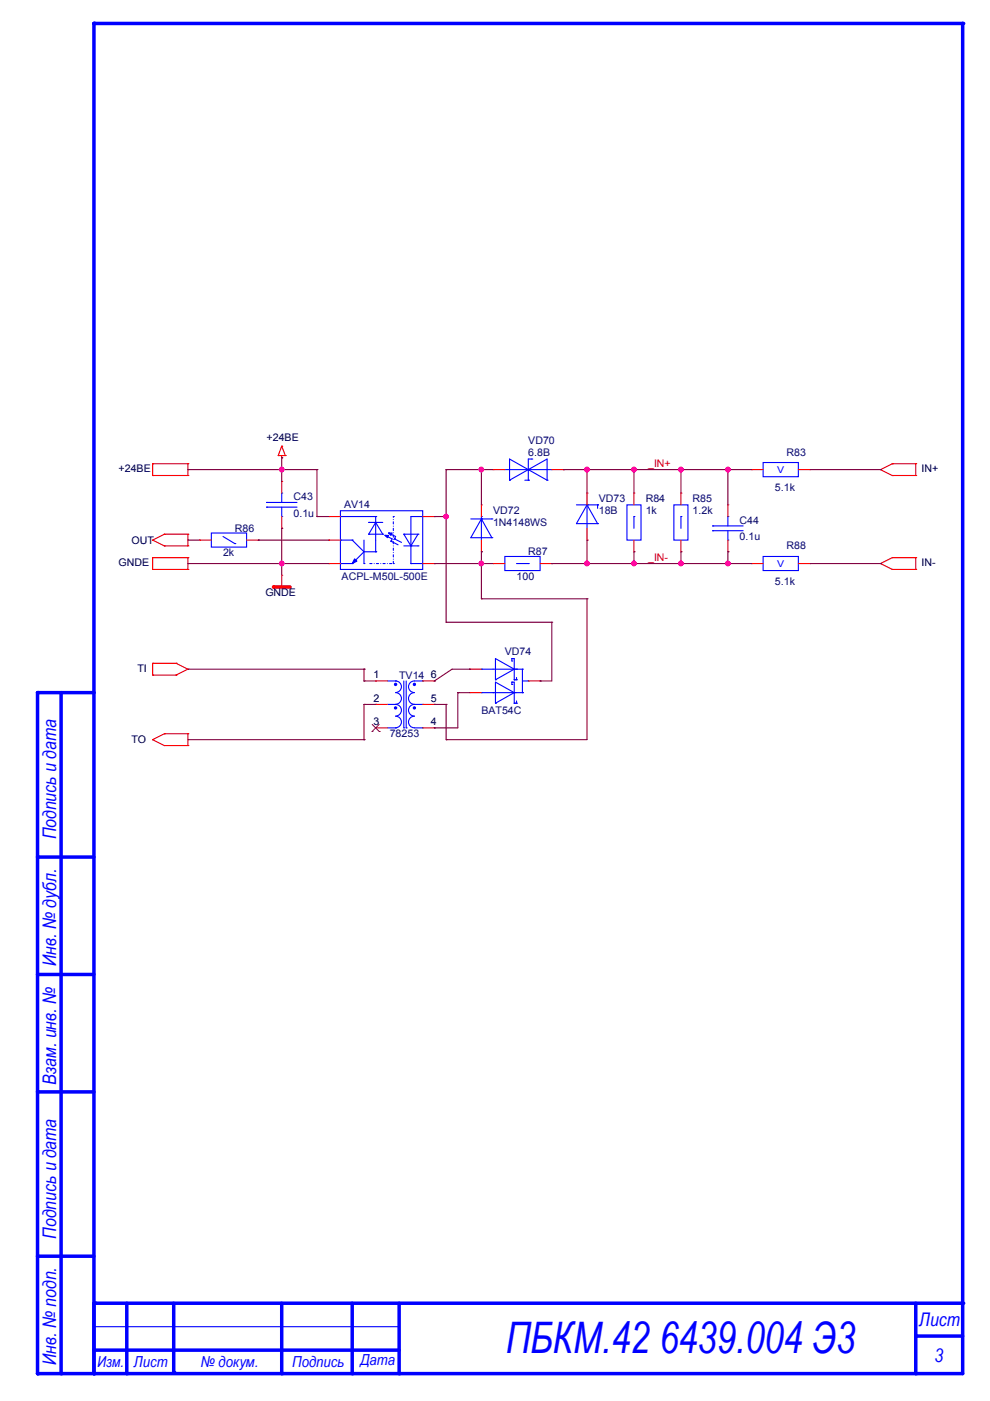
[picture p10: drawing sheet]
<svg xmlns="http://www.w3.org/2000/svg" width="210mm" height="297mm" viewBox="0 0 210 297" stroke-linecap="round" stroke-linejoin="round" font-family="sans-serif">
<path d="M204.1 5v271.3" fill="none" stroke="#00f" stroke-width=".74"/>
<circle cx="204.1" cy="5" r=".37" fill="#00f"/>
<path d="M19.9 5h184.2" fill="none" stroke="#00f" stroke-width=".74"/>
<circle cx="19.9" cy="5" r=".37" fill="#00f"/>
<path d="M19.9 5v141.9" fill="none" stroke="#00f" stroke-width=".74"/>
<circle cx="19.9" cy="5" r=".37" fill="#00f"/>
<g fill="none" stroke="#f00" stroke-width=".23">
<path d="M32.4 98.3h.1M32.4 98.3h7.4M32.4 98.3v2.5M39.8 98.3h.1M39.8 98.3v2.5M186.7 99.6h.1M186.7 99.6l2.5 1.2M189.2 98.3h.1M189.2 98.3l-2.5 1.3M189.2 98.3h5M194.2 98.3h.1M194.2 98.3v2.5"/>
<path d="M32.4 114.5h.1M32.4 100.8h.1M32.4 118.2h.1M32.4 100.8h7.4M32.4 118.2h7.4M32.4 114.5l2.4 1.2M32.4 118.2v2.5M34.8 113.3h.1M34.8 115.7h.1M34.8 113.3l-2.4 1.2M34.8 113.3h5M34.8 115.7h5"/>
<path d="M39.8 113.3h.1M39.8 115.7h.1M39.8 100.8h.1M39.8 118.2h.1M39.8 113.3v2.4M39.8 118.2v2.5M186.7 119.5h.1M186.7 119.5l2.5 1.2M189.2 100.8h.1M189.2 118.2h.1M189.2 100.8h5M189.2 118.2l-2.5 1.3"/>
<path d="M189.2 118.2h5M194.2 100.8h.1M194.2 118.2h.1M194.2 118.2v2.5M32.4 120.7h.1M32.4 120.7h7.4M39.8 120.7h.1M59.7 122h.1M59.7 122v2.5M189.2 120.7h.1M189.2 120.7h5M194.2 120.7h.1"/>
<path d="M32.4 143.1h.1M32.4 140.6h.1M32.4 156.8h.1M32.4 140.6v2.5M32.4 143.1h4.9M32.4 140.6h4.9M32.4 156.8l2.4 1.3M34.8 155.6h.1M34.8 158.1h.1M34.8 155.6l-2.4 1.2M34.8 155.6h5M34.8 158.1h5"/>
<path d="M37.3 143.1h.1M37.3 140.6h.1M37.3 140.6l2.5 1.3M39.8 141.9h.1M39.8 155.6h.1M39.8 158.1h.1M39.8 155.6v2.5M39.8 141.9l-2.5 1.2"/>
</g>
<path d="M58 124.5h3.5" fill="none" stroke="#f00" stroke-width=".74"/>
<circle cx="58" cy="124.5" r=".37" fill="#f00"/>
<path d="M59 96.6h.1M59 96.6h1.5M59.7 97.1h.1M59.7 94.6h.1M59.7 96.6v.5M59.7 94.6l-.7 2M59.7 94.6l.8 2M60.5 96.6h.1M154.3 107h.1M154.3 117h.1M154.3 107v2.5M154.3 114.5v2.5" fill="none" stroke="#f00" stroke-width=".23"/>
<g fill="none" stroke="#00f" stroke-width=".23">
<path d="M81.6 113.5h.1M81.6 113.5l1.5 .8-.2 .4M82.9 114.7h.1M85.6 113.3h.1M85.6 113.3l1.5 2.4M85.6 113.3h3M85.6 115.7h3M87.1 119.5h.1M87.1 115.7h.1M87.1 109.5v10M88.6 113.3h.1M88.6 115.7h.1"/>
<path d="M88.6 113.3l-1.5 2.4M151.1 112.5h.1M151.1 111.5h.1M151.1 112.5h6.5M151.1 111.5h6.5M154.3 114.5h.1M154.3 109.5h.1M154.3 109.5v2M154.3 112.5v2"/>
</g>
<path d="M81.6 113.5h.8l-.3 .5z" fill-rule="evenodd" fill="#00f"/>
<path d="M81.6 113.5h.8l-.3 .5zM82.9 114.7h.1M82.9 114.7l1.5 .8" fill="none" stroke="#00f" stroke-width=".23"/>
<path d="M82.4 113h.7l-.2 .5z" fill-rule="evenodd" fill="#00f"/>
<g fill="none" stroke="#00f" stroke-width=".23">
<path d="M72.2 109.5h7.5M74.7 114.5h.1M74.7 119.5h.1M74.7 114.5l2.5 2.5M77.2 117l-2.5 2.5M77.2 117h2.5M78.2 110.8h.1M78.2 110.8h3M79.7 109.5h.1M79.7 117h.1M79.7 114.5v2.5M82.4 113h.7l-.2 .5z"/>
<path d="M82.4 113h.1M82.4 113l1.5 .7-.3 .6M83.6 114.3h.1M83.6 114.3l1.5 .7M87.1 109.5h2.5M87.1 119.5h2.5M89.6 109.5h.1M89.6 119.5h.1"/>
</g>
<path d="M78.4 119.5h5M83.4 119.5h.1M83.4 119.5v-10M83.4 109.5h.1" fill="none" stroke="#00f" stroke-width=".23" stroke-dasharray=".5 .5 0 .5"/>
<path d="M75.2 118.5l.5 .5-1 .5z" fill-rule="evenodd" fill="#00f"/>
<g fill="none" stroke="#00f" stroke-width=".23">
<path d="M72.2 108.3h17.4v12.4h-17.4zM72.2 119.5h.1M72.2 114.5h.1M72.2 119.5h2.5M72.2 114.5h2.5M75.2 118.5l.5 .5-1 .5zM77.2 119.5h.1M77.2 114.5v5M78.2 113.3h.1M78.2 113.3h3M79.7 110.8h.1M79.7 109.5h.1"/>
<path d="M79.7 110.8l1.5 2.5M79.7 110.8l-1.5 2.5M79.7 109.5v5M81.2 113.3h.1M108.5 139.6h.1M108.5 139.6h.5v4.5M108.5 139.6v.5M102.1 146.9h.1M102.1 141.9h.1M102.1 141.9h8.7M102.1 146.9h8.7M104.5 146.9h.1"/>
<path d="M105.1 144.1h.1M105.1 149.1h.1M108.5 140.1h.1M108.5 144.6h.1M108.5 145.1h.1M108.5 144.6h.5v4.5M108.5 144.6v.5M109 141.9h.1M109 144.1h.1M109 149.1h.1M109 146.9h.1M109 141.9l-3.9 2.2"/>
<path d="M109 141.9l-3.9-2.3v4.5M109 146.9l-3.9-2.3v4.5M109 144.1h.5M109 149.1h.5M109 146.9l-3.9 2.2M109.5 141.9h.1M109.5 144.1h.1M109.5 149.1h.1M109.5 143.6v.5M109.5 148.6v.5M110.8 141.9h.1M110.8 146.9h.1"/>
<path d="M110.8 141.9v5M110.8 144.4h1.2M112 144.4h.1"/>
</g>
<g fill="none" stroke="#f00" stroke-width=".23">
<path d="M69.7 119.5h.1M69.7 114.5h.1M69.7 109.5h.1M69.7 119.5h2.5M69.7 109.5h2.5M69.7 114.5h2.5M89.6 119.5h2.5M89.6 109.5h2.5M92.1 109.5h.1M92.1 119.5h.1M99.6 141.9h.1M99.6 146.9h.1"/>
<path d="M99.6 141.9h2.5M99.6 146.9h2.5M112 144.4h2.5M114.5 144.4h.1"/>
</g>
<path d="M19.9 146.9v144.3" fill="none" stroke="#00f" stroke-width=".74"/>
<circle cx="19.9" cy="291.2" r=".37" fill="#00f"/>
<path d="M8 146.9h11.9" fill="none" stroke="#00f" stroke-width=".74"/>
<circle cx="8" cy="146.9" r=".37" fill="#00f"/>
<path d="M13 146.9v144.3" fill="none" stroke="#00f" stroke-width=".74"/>
<circle cx="13" cy="291.2" r=".37" fill="#00f"/>
<path d="M8 146.9v144.3" fill="none" stroke="#00f" stroke-width=".74"/>
<circle cx="8" cy="291.2" r=".37" fill="#00f"/>
<path d="M8 181.7h11.9" fill="none" stroke="#00f" stroke-width=".74"/>
<circle cx="8" cy="181.7" r=".37" fill="#00f"/>
<path d="M8 206.6h11.9" fill="none" stroke="#00f" stroke-width=".74"/>
<circle cx="8" cy="206.6" r=".37" fill="#00f"/>
<path d="M8 231.5h11.9" fill="none" stroke="#00f" stroke-width=".74"/>
<circle cx="8" cy="231.5" r=".37" fill="#00f"/>
<path d="M8 266.3h11.9" fill="none" stroke="#00f" stroke-width=".74"/>
<circle cx="8" cy="266.3" r=".37" fill="#00f"/>
<path d="M8 291.2h11.9" fill="none" stroke="#00f" stroke-width=".74"/>
<circle cx="8" cy="291.2" r=".37" fill="#00f"/>
<g fill="none" stroke="#00f" stroke-width=".23">
<path d="M44.8 113h7.5v3h-7.5zM47.3 113.7l2.5 1.6M49.8 115.3h.1M99.8 110h4.5M102.1 110h.1M102.1 109.5h.1M102.1 110l-2.3 4h4.5M102.1 110l2.2 4M102.1 109.5v5M104.3 114h.1M104.3 110h.1M122.2 107h4.5"/>
<path d="M124.5 107h.1M124.5 107l2.2 4M124.5 107l-2.3 4h4.5M124.5 107v5M126.7 111h.1M126.7 107h.1M126.7 107v.8M132.9 107h3v7.5h-3zM134.4 109.5h.1M134.4 109.5v2.5M142.9 107h3v7.5h-3zM144.4 109.5h.1"/>
<path d="M144.4 109.5v2.5M82.1 144.4h1.8M82.1 149.4h1.8M82.1 154.3h1.8M83.9 146.9a1.24 1.24 0 0 1 1.2 1.2 1.24 1.24 0 0 1-1.2 1.2M83.9 144.4a1.23 1.23 0 0 1 1.2 1.2 1.23 1.23 0 0 1-1.2 1.2M83.9 144.4h.1M83.9 149.4a1.24 1.24 0 0 1 1.2 1.2 1.24 1.24 0 0 1-1.2 1.2M83.9 151.8a1.23 1.23 0 0 1 1.2 1.3 1.23 1.23 0 0 1-1.2 1.2M83.9 149.4h.1M83.9 154.3h.1M85.6 154.3h.1"/>
<path d="M85.6 144.4v9.9M86.1 154.3h.1M86.1 144.4v9.9M87.9 146.9a1.24 1.24 0 0 0-1.3 1.2 1.24 1.24 0 0 0 1.3 1.2M87.9 151.8a1.23 1.23 0 0 0-1.3 1.3 1.23 1.23 0 0 0 1.3 1.2h1.7M89.6 149.4h-1.7a1.24 1.24 0 0 0-1.3 1.2 1.24 1.24 0 0 0 1.3 1.2M89.6 144.4h-1.7a1.23 1.23 0 0 0-1.3 1.2 1.23 1.23 0 0 0 1.3 1.2M89.6 144.4h.1M89.6 149.4h.1M89.6 154.3h.1"/>
</g>
<g fill="none" stroke="#f00" stroke-width=".23">
<path d="M42.3 114.5h.1M42.3 114.5h2.5M52.3 114.5h2.5M54.8 114.5h.1M102.1 117h.1M102.1 107h.1M102.1 107v2.5M102.1 114.5v2.5M124.5 114.5h.1M124.5 104.5h.1M124.5 104.5v2.5M124.5 112v2.5"/>
<path d="M134.4 117h.1M134.4 104.5h.1M134.4 104.5v2.5M134.4 114.5v2.5M144.4 117h.1M144.4 104.5h.1M144.4 104.5v2.5M144.4 114.5v2.5"/>
</g>
<circle cx="83.9" cy="145.1" r=".24" fill="#00f"/>
<circle cx="83.9" cy="145.1" r=".24" fill="none" stroke="#00f" stroke-width=".23"/>
<circle cx="87.9" cy="145.1" r=".24" fill="#00f"/>
<circle cx="87.9" cy="145.1" r=".24" fill="none" stroke="#00f" stroke-width=".23"/>
<circle cx="87.9" cy="150.1" r=".23" fill="#00f"/>
<circle cx="87.9" cy="150.1" r=".23" fill="none" stroke="#00f" stroke-width=".23"/>
<circle cx="83.9" cy="150.1" r=".24" fill="#00f"/>
<g fill="none" stroke="#00f" stroke-width=".23">
<path d="M107 99.6h10M112 99.6h.1M112.8 97.3h.1M112.8 97.3h-.8v4.5M117 99.6h.1M108 101.8h.1M108 101.8l8-4.5v4.5M108 101.8v-4.5l8 4.5M111.3 101.8h.7M112 101.8h.1M116 101.8h.1M161.8 118h7.5v3h-7.5z"/>
<circle cx="83.9" cy="150.1" r=".24"/>
</g>
<g fill="none" stroke="#f00" stroke-width=".23">
<path d="M104.5 99.6h.1M104.5 99.6h2.5M117 99.6h2.5M119.5 99.6h.1M159.3 119.5h.1M159.3 119.5h2.5M169.3 119.5h2.4M171.7 119.5h.1M79.7 144.4h.1M79.7 149.4h.1M79.7 154.3h.1M79.7 144.4h2.4"/>
<path d="M79.7 154.3h2.4M79.7 149.4h2.4M89.6 144.4h2.5M89.6 154.3h2.5M89.6 149.4h2.5M92.1 154.3h.1M92.1 144.4h.1M92.1 149.4h.1"/>
</g>
<path d="M78.9 155.1h.1M78.9 153.6l1.5 1.5M80.4 153.6l-1.5 1.5M80.4 155.1h.1" fill="none" stroke="#804000" stroke-width=".21"/>
<path d="M84.6 276.3v14.9" fill="none" stroke="#00f" stroke-width=".74"/>
<circle cx="84.6" cy="291.2" r=".37" fill="#00f"/>
<path d="M74.7 276.3v14.9" fill="none" stroke="#00f" stroke-width=".74"/>
<circle cx="74.7" cy="291.2" r=".37" fill="#00f"/>
<path d="M19.9 291.2h184.2" fill="none" stroke="#00f" stroke-width=".74"/>
<circle cx="19.9" cy="291.2" r=".37" fill="#00f"/>
<path d="M20.2 276.3h183.9" fill="none" stroke="#00f" stroke-width=".74"/>
<circle cx="20.2" cy="276.3" r=".37" fill="#00f"/>
<path d="M19.9 276.3v14.9" fill="none" stroke="#00f" stroke-width=".74"/>
<circle cx="19.9" cy="276.3" r=".37" fill="#00f"/>
<path d="M204.1 276.3v14.9" fill="none" stroke="#00f" stroke-width=".74"/>
<circle cx="204.1" cy="276.3" r=".37" fill="#00f"/>
<path d="M194.2 276.3v14.9" fill="none" stroke="#00f" stroke-width=".74"/>
<circle cx="194.2" cy="291.2" r=".37" fill="#00f"/>
<path d="M19.9 286.3h64.7" fill="none" stroke="#00f" stroke-width=".74"/>
<circle cx="19.9" cy="286.3" r=".37" fill="#00f"/>
<path d="M19.9 277.1h.1M19.9 276.5v.6M19.9 281.3h.1M19.9 281.3h64.7" fill="none" stroke="#00f" stroke-width=".23"/>
<path d="M59.7 276.3v14.9" fill="none" stroke="#00f" stroke-width=".74"/>
<circle cx="59.7" cy="291.2" r=".37" fill="#00f"/>
<path d="M26.9 276.3v14.9" fill="none" stroke="#00f" stroke-width=".74"/>
<circle cx="26.9" cy="291.2" r=".37" fill="#00f"/>
<path d="M36.8 276.3v14.7" fill="none" stroke="#00f" stroke-width=".74"/>
<circle cx="36.8" cy="291" r=".37" fill="#00f"/>
<path d="M194.2 283.3h9.9" fill="none" stroke="#00f" stroke-width=".74"/>
<circle cx="194.2" cy="283.3" r=".37" fill="#00f"/>
<path d="M161.8 98.1h7.5v3h-7.5zM56.5 107.5h.1M56.5 106.5h.1M56.5 107.5h6.5M56.5 106.5h6.5M59.7 109.5h.1M59.7 104.5h.1M59.7 104.5v2M59.7 107.5v2M107 118h7.5v3h-7.5zM109.5 119.5h2.5M112 119.5h.1" fill="none" stroke="#00f" stroke-width=".23"/>
<path d="M159.3 99.6h.1M159.3 99.6h2.5M169.3 99.6h2.4M171.7 99.6h.1M59.7 102.1h.1M59.7 112h.1M59.7 102.1v2.4M59.7 109.5v2.5M104.5 119.5h.1M104.5 119.5h2.5M114.5 119.5h2.5M117 119.5h.1" fill="none" stroke="#f00" stroke-width=".23"/>
<g fill="none" stroke="#800040" stroke-width=".23">
<path d="M59.7 97.1h.1M59.7 99.6h.1M59.7 97.1v5M59.7 99.6h7.5M67.2 99.6h.1M67.2 99.6v9.9M94.6 99.6h.1M94.6 99.6h9.9M102.1 99.6h.1M54.8 114.5h.1M54.8 114.5h14.9M59.7 119.5h.1"/>
<path d="M59.7 112h.1M59.7 119.5h10M59.7 112v7.5M67.2 109.5h.1M67.2 109.5h2.5M92.1 119.5h.1M92.1 119.5h10"/>
</g>
<circle cx="102" cy="99.6" r=".49" fill="#f0f"/>
<circle cx="102" cy="99.6" r=".49" fill="none" stroke="#f0f" stroke-width=".23"/>
<g fill="none" stroke="#800040" stroke-width=".23">
<path d="M94.6 99.6h.1M94.6 99.6v9.9h-2.5M102.1 99.6h.1M102.1 99.6v7.4M119.5 99.6h.1M119.5 99.6h14.9M124.5 99.6h.1M124.5 99.6v4.9M92.1 109.5h.1M102.1 117h.1M102.1 117v2.5M124.5 114.5h.1"/>
<path d="M124.5 114.5v5"/>
</g>
<circle cx="134.4" cy="99.6" r=".49" fill="#f0f"/>
<circle cx="134.4" cy="99.6" r=".49" fill="none" stroke="#f0f" stroke-width=".23"/>
<circle cx="124.4" cy="99.6" r=".5" fill="#f0f"/>
<circle cx="124.4" cy="99.6" r=".5" fill="none" stroke="#f0f" stroke-width=".23"/>
<path d="M144.4 99.6h.1M144.4 99.6v4.9" fill="none" stroke="#800040" stroke-width=".23"/>
<circle cx="144.4" cy="99.6" r=".49" fill="#f0f"/>
<circle cx="144.4" cy="99.6" r=".49" fill="none" stroke="#f0f" stroke-width=".23"/>
<path d="M134.4 99.6h.1M134.4 99.6v4.9M134.4 99.6h10M124.5 119.5h.1M124.5 119.5h9.9" fill="none" stroke="#800040" stroke-width=".23"/>
<circle cx="134.4" cy="119.5" r=".49" fill="#f0f"/>
<circle cx="134.4" cy="119.5" r=".49" fill="none" stroke="#f0f" stroke-width=".23"/>
<circle cx="124.5" cy="119.5" r=".49" fill="#f0f"/>
<circle cx="124.5" cy="119.5" r=".49" fill="none" stroke="#f0f" stroke-width=".23"/>
<path d="M144.4 99.6h.1M144.4 99.6h9.9M134.4 117h.1M134.4 119.5h.1M134.4 117v2.5M134.4 119.5h19.9M144.4 117h.1M144.4 119.5h.1M144.4 117v2.5" fill="none" stroke="#800040" stroke-width=".23"/>
<circle cx="144.4" cy="119.5" r=".49" fill="#f0f"/>
<circle cx="144.4" cy="119.5" r=".49" fill="none" stroke="#f0f" stroke-width=".23"/>
<path d="M171.7 99.6h15M186.7 99.6h.1M102.1 119.5h.1M102.1 119.5h2.4M171.7 119.5h15M186.7 119.5h.1" fill="none" stroke="#800040" stroke-width=".23"/>
<circle cx="102" cy="119.5" r=".49" fill="#f0f"/>
<circle cx="102" cy="119.5" r=".49" fill="none" stroke="#f0f" stroke-width=".23"/>
<path d="M39.8 99.6h.1M39.8 99.6h19.9M39.8 114.5h.1M39.8 114.5h2.5M117 119.5h.1M117 119.5h7.5" fill="none" stroke="#800040" stroke-width=".23"/>
<circle cx="59.7" cy="99.6" r=".49" fill="#f0f"/>
<circle cx="59.7" cy="99.6" r=".49" fill="none" stroke="#f0f" stroke-width=".23"/>
<path d="M39.8 119.5h.1M39.8 119.5h19.9" fill="none" stroke="#800040" stroke-width=".23"/>
<circle cx="59.7" cy="119.5" r=".49" fill="#f0f"/>
<circle cx="59.7" cy="119.5" r=".49" fill="none" stroke="#f0f" stroke-width=".23"/>
<g fill="none" stroke="#800040" stroke-width=".23">
<path d="M154.3 99.6h.1M154.3 99.6v7.4M154.3 99.6h5M59.7 119.5h.1M59.7 119.5v2.5M39.8 141.9h37.4M39.8 156.8h37.4M77.2 144.4h.1M77.2 141.9h.1M77.2 156.8h.1M77.2 144.4h2.5M77.2 141.9v2.5"/>
<path d="M77.2 149.4v7.4M92.1 144.4h.1M92.1 154.3h.1M92.1 149.4h.1M92.1 149.4h2.5M94.6 149.4h.1M94.6 156.8h.1M94.6 156.8h29.9M94.6 149.4v7.4M95.8 141.9l-3.7 2.5M97.1 146.9h.1M97.1 146.9v7.4h-5"/>
<path d="M97.1 146.9h2.5M114.5 144.4h.1M114.5 144.4h2.5"/>
</g>
<circle cx="154.3" cy="99.6" r=".49" fill="#f0f"/>
<circle cx="154.3" cy="99.6" r=".49" fill="none" stroke="#f0f" stroke-width=".23"/>
<path d="M154.3 117h.1M154.3 119.5h.1M154.3 117v2.5M154.3 119.5h5" fill="none" stroke="#800040" stroke-width=".23"/>
<circle cx="154.3" cy="119.5" r=".49" fill="#f0f"/>
<circle cx="154.3" cy="119.5" r=".49" fill="none" stroke="#f0f" stroke-width=".23"/>
<path d="M94.6 109.5h.1M94.6 109.5v22.4M94.6 131.9h.1M94.6 131.9h22.4M117 131.9h.1M117 131.9v12.5" fill="none" stroke="#800040" stroke-width=".23"/>
<circle cx="94.6" cy="109.5" r=".49" fill="#f0f"/>
<circle cx="94.6" cy="109.5" r=".49" fill="none" stroke="#f0f" stroke-width=".23"/>
<path d="M102.1 119.5h.1M102.1 119.5v7.5M102.1 127h.1M102.1 127h22.4M124.5 127h.1M124.5 127v29.8M77.2 149.4h.1M77.2 149.4h2.5M95.8 141.9h3.8M99.6 141.9h.1" fill="none" stroke="#800040" stroke-width=".23"/>
<circle cx="102" cy="99.6" r=".49" fill="#f0f"/>
<circle cx="102" cy="99.6" r=".49" fill="none" stroke="#f0f" stroke-width=".23"/>
<circle cx="134.4" cy="99.6" r=".49" fill="#f0f"/>
<circle cx="134.4" cy="99.6" r=".49" fill="none" stroke="#f0f" stroke-width=".23"/>
<circle cx="124.4" cy="99.6" r=".5" fill="#f0f"/>
<circle cx="124.4" cy="99.6" r=".5" fill="none" stroke="#f0f" stroke-width=".23"/>
<circle cx="144.4" cy="99.6" r=".49" fill="#f0f"/>
<circle cx="144.4" cy="99.6" r=".49" fill="none" stroke="#f0f" stroke-width=".23"/>
<circle cx="134.4" cy="119.5" r=".49" fill="#f0f"/>
<circle cx="134.4" cy="119.5" r=".49" fill="none" stroke="#f0f" stroke-width=".23"/>
<circle cx="124.5" cy="119.5" r=".49" fill="#f0f"/>
<circle cx="124.5" cy="119.5" r=".49" fill="none" stroke="#f0f" stroke-width=".23"/>
<circle cx="144.4" cy="119.5" r=".49" fill="#f0f"/>
<circle cx="144.4" cy="119.5" r=".49" fill="none" stroke="#f0f" stroke-width=".23"/>
<circle cx="102" cy="119.5" r=".49" fill="#f0f"/>
<circle cx="102" cy="119.5" r=".49" fill="none" stroke="#f0f" stroke-width=".23"/>
<circle cx="59.7" cy="99.6" r=".49" fill="#f0f"/>
<circle cx="59.7" cy="99.6" r=".49" fill="none" stroke="#f0f" stroke-width=".23"/>
<circle cx="59.7" cy="119.5" r=".49" fill="#f0f"/>
<circle cx="59.7" cy="119.5" r=".49" fill="none" stroke="#f0f" stroke-width=".23"/>
<circle cx="154.3" cy="99.6" r=".49" fill="#f0f"/>
<circle cx="154.3" cy="99.6" r=".49" fill="none" stroke="#f0f" stroke-width=".23"/>
<circle cx="154.3" cy="119.5" r=".49" fill="#f0f"/>
<circle cx="154.3" cy="119.5" r=".49" fill="none" stroke="#f0f" stroke-width=".23"/>
<circle cx="94.6" cy="109.5" r=".49" fill="#f0f"/>
<circle cx="94.6" cy="109.5" r=".49" fill="none" stroke="#f0f" stroke-width=".23"/>
<text font-size="9.2" fill="#00f" x="107.3" y="287">ПБКМ.42 6439.004 Э3</text>
<g font-size="4" fill="#00f">
<text x="11.9" y="178" transform="rotate(-90 11.9 178)">Подпись и дата</text>
<text x="11.9" y="204.9" transform="rotate(-90 11.9 204.9)">Инв. № дубл.</text>
<text x="11.9" y="230" transform="rotate(-90 11.9 230)">Взам. инв. №</text>
<text x="11.9" y="262.6" transform="rotate(-90 11.9 262.6)">Подпись и дата</text>
<text x="194.9" y="281.2">Лист</text>
<text x="11.9" y="289.5" transform="rotate(-90 11.9 289.5)">Инв. № подп.</text>
<text x="198.1" y="288.7">3</text>
</g>
<g font-size="3.2" fill="#00f">
<text x="20.7" y="289.8">Изм.</text>
<text x="28.4" y="289.8">Лист</text>
<text x="42.6" y="289.8">№ докум.</text>
<text x="62" y="289.8">Подпись</text>
<text x="76.4" y="289.5">Дата</text>
</g>
<g font-size="2.2">
<text x="56.5" y="93.6">+24BE</text>
<text x="25.1" y="100.1">+24BE</text>
<text x="195.4" y="100.1">IN+</text>
<text x="25.1" y="120">GNDE</text>
<text x="27.9" y="115.3">OUT</text>
<text x="195.4" y="120">IN-</text>
<text x="56.3" y="126.4">GNDE</text>
<text x="29.1" y="142.4">TI</text>
<text x="79.2" y="143.8">1</text>
<text x="91.4" y="143.8">6</text>
<text x="79.2" y="148.8">2</text>
<text x="91.4" y="148.8">5</text>
<text x="79.2" y="153.8">3</text>
<text x="91.4" y="153.8">4</text>
<text x="27.9" y="157.6">TO</text>
</g>
<g font-size="2.2" fill="#000080">
<text x="112" y="94.1">VD70</text>
<text x="112" y="96.6">6.8B</text>
<text x="166.8" y="96.6">R83</text>
<text x="62.2" y="106">C43</text>
<text x="72.9" y="107.8">AV14</text>
<text x="127" y="106.5">VD73</text>
<text x="136.9" y="106.5">R84</text>
<text x="146.9" y="106.5">R85</text>
<text x="164.3" y="104.1">5.1k</text>
<text x="49.8" y="112.8">R86</text>
<text x="62.2" y="109.5">0.1u</text>
<text x="104.5" y="109">VD72</text>
<text x="104.5" y="111.5">1N4148WS</text>
<text x="127" y="109">18B</text>
<text x="136.9" y="109">1k</text>
<text x="146.9" y="109">1.2k</text>
<text x="156.8" y="111">C44</text>
<text x="47.3" y="118">2k</text>
<text x="112" y="117.7">R87</text>
<text x="156.8" y="114.5">0.1u</text>
<text x="166.8" y="116.5">R88</text>
<text x="72.4" y="123">ACPL-M50L-500E</text>
<text x="109.5" y="123">100</text>
<text x="164.3" y="124">5.1k</text>
<text x="84.6" y="143.9">TV14</text>
<text x="107" y="138.9">VD74</text>
<text x="102.1" y="151.3">BAT54C</text>
<text x="82.6" y="156.3">78253</text>
</g>
<g font-size="2.2" fill="#f00">
<text x="137.4" y="99">_IN+</text>
<text x="137.4" y="118.9">_IN-</text>
</g>
<g font-size="2" fill="#00f">
<text x="164.8" y="100.4">V</text>
<text x="164.8" y="120.3">V</text>
</g>
</svg>
